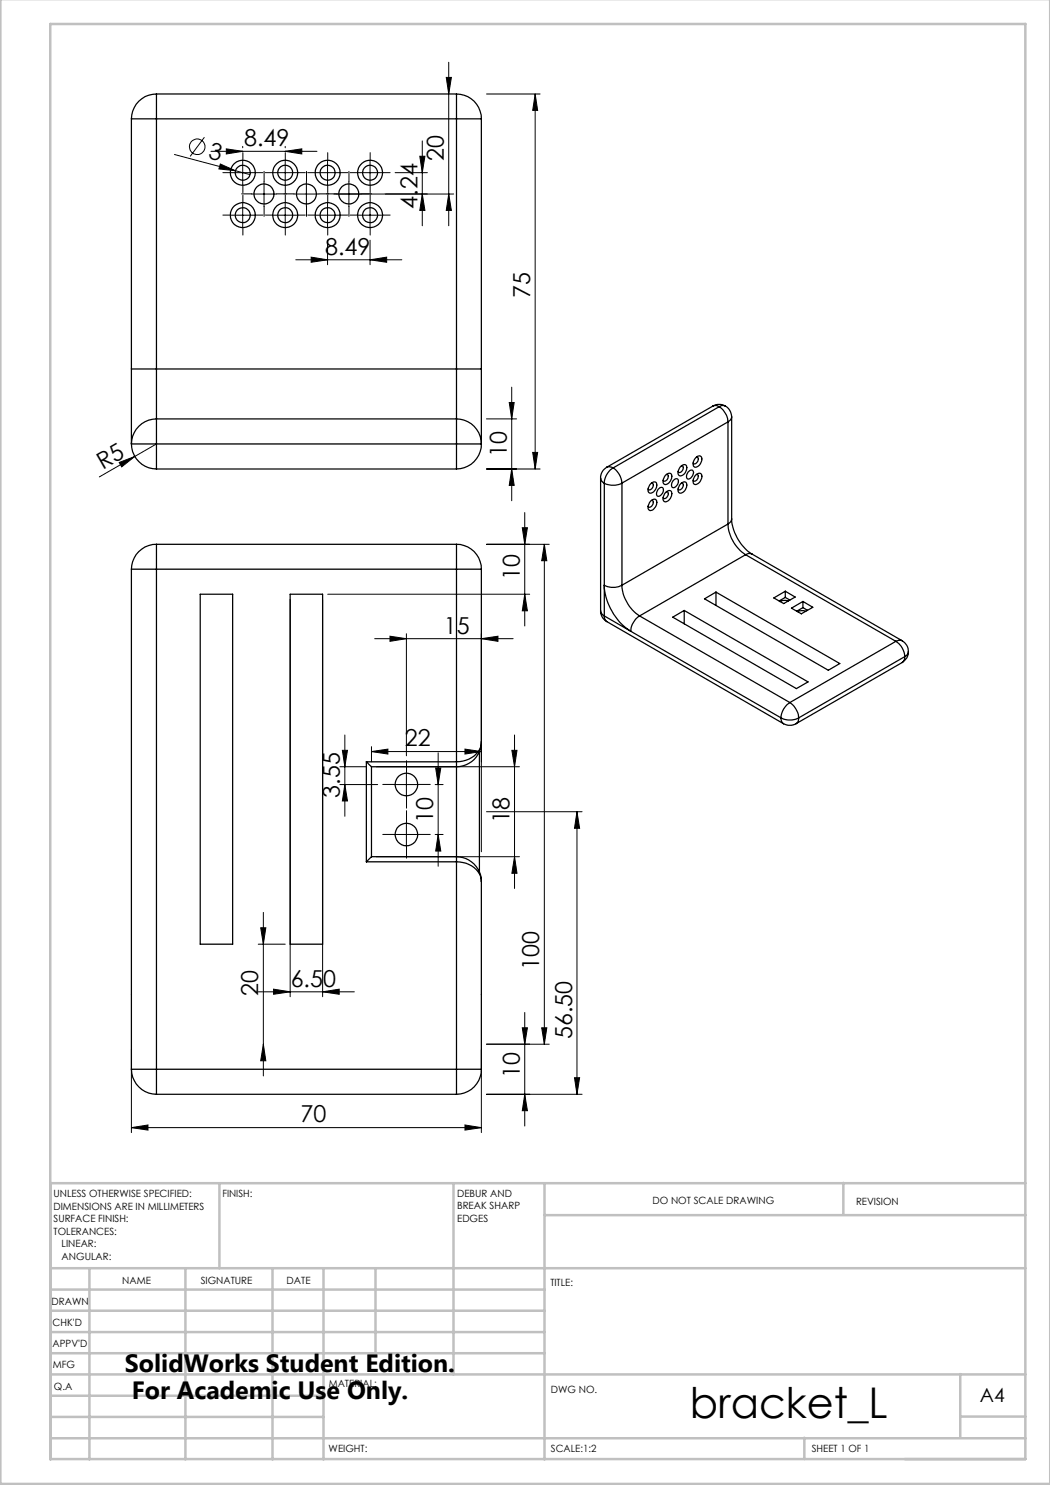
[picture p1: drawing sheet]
<svg xmlns="http://www.w3.org/2000/svg" width="210mm" height="297mm" viewBox="0 0 210 297" stroke-linecap="round" stroke-linejoin="round" font-family="sans-serif">
<g fill="none" stroke="#000" stroke-width=".2">
<path d="M89.3 15.5h1l-.6 3.3zM89.7 12.4v32.8M97.3 18.8h10.7M107 18.8v75M107 18.8l.5 3.3h-1zM34.9 30.9l12.2 3.2M40.9 27.4l-2.9 3.9M42.2 30.3h21.2M44.1 32.8l3 1.3-3.3-.3zM45.3 29.8l3.2 .5-3.2 .5zM46.1 34.5h4.9M47.1 34.1l2.9 .8"/>
<path d="M48.5 32.1v4.9M48.5 29.3v.3M50.3 38.8h5M52.8 36.3v5M54.5 34.5h5M57 32.1v4.9M57 30.3l3.4-.5v1zM57 29.3v.3M58.8 38.8h5M61.3 36.3v5M63 34.5h5M65.5 32.1v4.9"/>
<path d="M66.8 38.8h23.9M69.8 36.3v5M71.5 34.5h5M74 32.1v4.9M79 34.5h6.5M84 31.3h1l-.5 3.2zM84.5 38.8l.5 3.3h-1zM84.5 28.2v17M89.7 38.8l.6 3.3h-1zM46.1 43h4.9M48.5 40.5v5M54.5 43h5"/>
<path d="M57 40.5v5M59.2 52h21.2M62.2 51.4l3.3 .6-3.3 .5zM63 43h5M65.5 40.5v5M65.5 48v4.9M71.5 43h5M74 40.5v5M74 52l3.3-.6v1.1zM74 48v4.9M102.3 77.4v22.8M23.8 92.5l3.2-1.2-2.7 2.1z"/>
<path d="M31.3 88.8l-11.4 6.6M97.3 93.8h10.7M97.3 83.8h6M101.8 80.5h1l-.5 3.3zM102.3 93.8l.5 3.3h-1zM106.5 90.5h1l-.5 3.3zM58 119.9v79.5M64.5 119.9v79.5M65.5 118.8h40.4M97.3 108.9h12.6M104.5 105.5h1l-.5 3.4zM105 102.5v22.7"/>
<path d="M105 118.8l.5 3.4h-1zM108.9 108.9v99.9M108.9 108.9l.5 3.2h-1.1zM74.9 127.7h27.7M78 127.2l3.3 .5-3.3 .6zM81.3 126.7v24.5M96.3 127.7l3.3-.5v1.1zM96.3 126.7v43.7M68 156.9h7.5M68 153.3h5.3M68.5 150.1h1l-.5 3.2zM69 156.9l.5 3.3h-1z"/>
<path d="M69 147v16.3M74.3 150.3l3.3-.5v1zM74.3 149.3v3.1M74.3 150.3h22M75.3 153.3h28.6M78.8 156.9h5M81.3 154.4v5M87 156.9h1.6M87.1 153.6h1.1l-.6 3.3zM87.6 150.6v22.6M93 149.8l3.3 .5-3.3 .5zM102.4 150.1h1l-.5 3.2z"/>
<path d="M102.9 147v30.7M75.3 171.3h28.6M78.8 166.9h5M81.3 164.4v5M87 166.9h1.6M87.6 166.9l.6 3.3h-1.1zM97.3 162.3h19.1M102.9 171.3l.5 3.4h-1zM115.4 162.3l.5 3.4h-1zM115.4 162.3v56.6M51.6 188.8h5.4M51.7 198.4h19.2"/>
<path d="M52.1 185.6h1.1l-.5 3.2zM52.7 182.5v32.7M54.7 197.8l3.3 .6-3.3 .5zM64.5 198.4l3.3-.6v1.1zM26.3 209.9v16.6M52.7 208.8l.5 3.4h-1.1zM96.3 209.9v16.6M97.3 208.8h12.6M97.3 218.9h19.1M104.5 205.6h1l-.5 3.2zM105 218.9l.5 3.2h-1zM105 202.5v22.7"/>
<path d="M108.3 205.6h1.1l-.5 3.2zM114.9 215.5h1l-.5 3.4zM26.3 225.5l3.3-.5v1zM26.3 225.5h70M93 225l3.3 .5-3.3 .5z"/>
<circle cx="39.5" cy="29.3" r="1.56"/>
</g>
<g fill="none" stroke="#000" stroke-width=".2" stroke-dasharray="15.2 1.3 1.3 1.3">
<path d="M46.1 34.5h-1.5M48.6 32v-1.5M48.6 37v1.5M50.3 38.8h-2M51.1 34.5h1.5M52.8 36.3v-2M54.6 34.5h-1.5M55.3 38.8h2M57.1 32v-1.5M57.1 37v1.5M58.8 38.8h-2M59.6 34.5h1.5"/>
<path d="M61.3 36.3v-2M63 34.5h-1.5M63.8 38.8h2M65.5 32v-1.5M65.5 37v1.5M67.3 38.8h-2M68 34.5h1.5M69.8 36.3v-2M71.5 34.5h-1.5M72.3 38.8h2M74 32v-1.5M74 37v1.5"/>
<path d="M76.5 34.5h1.5M46.1 43h-1.5M48.6 40.5v-1.5M48.6 45.5v1.5M51.1 43h1.5M52.8 41.3v2M54.6 43h-1.5M57.1 40.5v-1.5M57.1 45.5v1.5M59.6 43h1.5M61.3 41.3v2M63 43h-1.5"/>
<path d="M65.5 40.5v-1.5M65.5 45.5v1.5M68 43h1.5M69.8 41.3v2M71.5 43h-1.5M74 40.5v-1.5M74 45.5v1.5M76.5 43h1.5M78.8 156.9h-2.2M81.3 154.4v-2.3M81.3 159.4v2.2M83.8 156.9h2.3"/>
<path d="M78.8 166.9h-2.2M81.3 164.4v-2.3M81.3 169.4v2.2M83.8 166.9h2.3"/>
</g>
<g fill="none" stroke="#c0c0c0" stroke-width=".5">
<path d="M.1 -.1v296.9h209.9v-296.9M10.1 4.8h195v287h-195zM43.9 236.6v17M90.7 236.6v38.3M108.9 236.6v55.3M168.7 236.6v6.3M205.1 236.6h-195v55.3M10.1 253.6h195M10.1 257.9h98.8M17.9 253.6v38.3M37.1 253.6v38.3M54.5 253.6v38.3"/>
<path d="M64.7 253.6v38.3M75.1 253.6v17M108.9 243h96.2M10.1 270.6h98.8M10.1 266.4h98.8M10.1 262.1h98.8M10.1 279.1h54.6M10.1 274.9h195M192.1 274.8v12.7M10.1 287.7h195M10.1 283.4h54.6M160.9 287.5v4.3"/>
<path d="M192.1 283.3h13"/>
</g>
<g fill="#000">
<path d="M44.1 32.8l3 1.3-3.3-.3zM23.8 92.5l3.2-1.2-2.7 2.1z"/>
<path d="M45.3 29.8l3.2 .5-3.2 .5zM57 30.3l3.4-.5v1z"/>
<path d="M84 31.3h1l-.5 3.2zM84.5 38.8l.5 3.3h-1zM52.1 185.6h1.1l-.5 3.2zM52.7 208.8l.5 3.4h-1.1zM104.5 205.6h1l-.5 3.2zM105 218.9l.5 3.2h-1zM115.4 162.3l.5 3.4h-1zM114.9 215.5h1l-.5 3.4zM102.4 150.1h1l-.5 3.2zM102.9 171.3l.5 3.4h-1zM87.1 153.6h1.1l-.6 3.3zM87.6 166.9l.6 3.3h-1.1z"/>
<path d="M74 52l3.3-.6v1.1zM62.2 51.4l3.3 .6-3.3 .5z"/>
<path d="M102.3 93.8l.5 3.3h-1zM101.8 80.5h1l-.5 3.3zM106.5 90.5h1l-.5 3.3zM107 18.8l.5 3.3h-1zM89.7 38.8l.6 3.3h-1zM89.3 15.5h1l-.6 3.3zM108.3 205.6h1.1l-.5 3.2zM108.9 108.9l.5 3.2h-1.1zM105 118.8l.5 3.4h-1zM104.5 105.5h1l-.5 3.4z"/>
<path d="M78 127.2l3.3 .5-3.3 .6zM96.3 127.7l3.3-.5v1.1z"/>
<path d="M69 156.9l.5 3.3h-1zM68.5 150.1h1l-.5 3.2z"/>
<path d="M93 149.8l3.3 .5-3.3 .5zM74.3 150.3l3.3-.5v1z"/>
<path d="M26.3 225.5l3.3-.5v1zM93 225l3.3 .5-3.3 .5zM54.7 197.8l3.3 .6-3.3 .5zM64.5 198.4l3.3-.6v1.1z"/>
</g>
<g fill="none" stroke="#000" stroke-width=".25">
<path d="M31.3 18.8v5M31.3 18.8a5 5 0 0 0-5 5M31.3 18.8h60M91.3 18.8v5M91.3 18.8a4.9 4.9 0 0 1 5 5M26.3 23.8h5M26.3 23.8v50M31.3 23.8h60M31.3 23.8v50M91.3 23.8h5M91.3 23.8v50M96.3 23.8v50"/>
<path d="M26.3 73.8v15M26.3 73.8h5M31.3 73.8v10M31.3 73.8h60M91.3 73.8v10M91.3 73.8h5M96.3 73.8v15M26.3 88.8a5.1 5.1 0 0 0 5 5M26.3 88.8h5M31.3 88.8v5M31.3 83.8v5M31.3 83.8a5.1 5.1 0 0 0-5 5"/>
<path d="M31.3 88.8h60M31.3 93.8h60M31.3 83.8h60M91.3 88.8v5M91.3 83.8v5M91.3 88.8h5M91.3 83.8a5 5 0 0 1 5 5M96.3 88.8a5 5 0 0 1-5 5M120.1 95.6l.1 .5 .7 .5M120.1 95.6v26.6M120.9 96.6a3.9 3.9 0 0 0 3.5 0M120.9 96.6v26.6"/>
<path d="M121.4 93.4a2.44 2.44 0 0 0-1.3 2.2M121.4 93.4l.4-.1 .8 .3M122.6 93.6a3.7 3.7 0 0 0-1.7 3M122.6 93.6a3.9 3.9 0 0 1 1.8 3M124.4 96.6v20.4M130 96.9a.69 .69 0 0 1 .7-.5 .69 .69 0 0 1 .6 .4 1.55 1.55 0 0 1-1.4 1.8 1.19 1.19 0 0 1 .1-1.7zM130.3 96.6a.5 .5 0 0 1 .4 .4 .5 .5 0 0 1-.2 .5 .48 .48 0 0 1-.4 .5 .48 .48 0 0 1-.5-.2M131.6 97.9a.54 .54 0 0 1 .6-.4 .54 .54 0 0 1 .5 .5 1.2 1.2 0 0 1-1.2 1.2 1.03 1.03 0 0 1 .1-1.3zM133 95.1a.69 .69 0 0 1 .7-.5 .69 .69 0 0 1 .6 .5 1.55 1.55 0 0 1-1.4 1.8 1.21 1.21 0 0 1 .1-1.8zM133 98.6a.69 .69 0 0 1 .7-.5 .69 .69 0 0 1 .6 .4 1.55 1.55 0 0 1-1.4 1.8 1.19 1.19 0 0 1 .1-1.7zM133.3 94.9a.5 .5 0 0 1 .4 .4 .5 .5 0 0 1-.2 .5 .48 .48 0 0 1-.3 .4 .48 .48 0 0 1-.6-.1M133.3 98.4a.5 .5 0 0 1 .4 .3 .5 .5 0 0 1-.2 .6 .46 .46 0 0 1-.3 .4 .46 .46 0 0 1-.6-.2"/>
<path d="M134.6 96.1a.54 .54 0 0 1 .6-.4 .54 .54 0 0 1 .5 .5 1.2 1.2 0 0 1-1.2 1.3 1.03 1.03 0 0 1 .1-1.4zM136 96.9a.69 .69 0 0 1 .7-.5 .69 .69 0 0 1 .6 .4 1.5 1.5 0 0 1-1.4 1.8 1.19 1.19 0 0 1 .1-1.7zM136.2 93.2a.66 .66 0 0 1 1-.2 .66 .66 0 0 1 .1 1 1.21 1.21 0 0 1-1.5 1.1 1.4 1.4 0 0 1 .4-1.9zM136.3 93.2a.5 .5 0 0 1 .4 .3 .5 .5 0 0 1-.2 .6 .46 .46 0 0 1-.4 .4 .46 .46 0 0 1-.5-.2M136.3 96.6a.5 .5 0 0 1 .4 .4 .5 .5 0 0 1-.2 .5l-.5 .5-.4-.2M137.6 94.4a.56 .56 0 0 1 .6-.4 .56 .56 0 0 1 .5 .5 1.25 1.25 0 0 1-1.2 1.3 1.03 1.03 0 0 1 .1-1.4zM139 95.1a.72 .72 0 0 1 .7-.5 .72 .72 0 0 1 .7 .5 1.54 1.54 0 0 1-1.5 1.8 1.21 1.21 0 0 1 .1-1.8zM139.2 91.5a.66 .66 0 0 1 1-.2 .66 .66 0 0 1 .1 .9 1.16 1.16 0 0 1-1.5 1.1 1.48 1.48 0 0 1 .4-1.8zM139.3 91.4a.5 .5 0 0 1 .4 .4 .5 .5 0 0 1-.2 .6 .46 .46 0 0 1-.4 .4 .46 .46 0 0 1-.5-.2M139.3 94.9a.5 .5 0 0 1 .4 .4 .5 .5 0 0 1-.2 .5 .48 .48 0 0 1-.4 .4 .48 .48 0 0 1-.5-.1M142.6 81.2a2.56 2.56 0 0 1 2.5 0M142.6 81.2l.7-.1 .5 .2"/>
<path d="M142.6 81.2l-21.2 12.2M143.8 81.3a3.9 3.9 0 0 1 1.8 3.1M143.8 81.3l-21.2 12.3M145.1 81.2a2.57 2.57 0 0 1 1.2 2.2M145.1 81.2l-.7-.1-.6 .2M145.6 84.4l-21.2 12.2M145.6 84.4v20.4M146.3 83.4l-.2 .6-.5 .4M146.3 83.4v20.4M26.3 113.8h5M26.3 113.8v100.1M31.3 108.9a5 5 0 0 0-5 4.9"/>
<path d="M31.3 108.9v4.9M31.3 113.8v100.1M31.3 113.8h60M31.3 108.9h60M40 118.8h6.5v70h-6.5zM58 118.8h6.5v70h-6.5zM91.3 113.8h5M91.3 108.9v4.9M91.3 108.9a4.9 4.9 0 0 1 5 4.9M91.3 113.8v38.6M96.3 113.8v34.5M124.4 117a3.9 3.9 0 0 1-3.5 0 11.9 11.9 0 0 0 5.3 9.3"/>
<path d="M124.4 117a8 8 0 0 0 3.5 6.2M130 100.3a.69 .69 0 0 1 .7-.5 .69 .69 0 0 1 .6 .5 1.68 1.68 0 0 1-1.3 1.8 .84 .84 0 0 1-.2-1.3zM130.3 100.1a.5 .5 0 0 1 .4 .4 .5 .5 0 0 1-.2 .5 .48 .48 0 0 1-.4 .4 .48 .48 0 0 1-.5-.2M140.9 119.8l2.3-1.4 24.8 14.3-2.3 1.4zM143.2 118.4v2.7M145.6 104.8a8 8 0 0 0 3.5 6.1M145.6 104.8l-21.2 12.2M146.3 103.8a9.2 9.2 0 0 0 4.1 7M146.3 103.8l-.2 .7-.5 .3M149.1 110.9l-21.2 12.3M149.1 110.9l30.1 17.4M150.4 110.8l-.7-.1-.6 .2"/>
<path d="M150.4 110.8l30 17.4M154.8 119.6l2.3-1.4 1.9 1.2-2.3 1.3zM157.1 119.5l.9 .5M157.1 119.5l-1.3 .7M157.1 118.2v1.3M120.1 122.2a2.44 2.44 0 0 0 1.3 2.1M120.1 122.2l.1 .4 .7 .6M120.9 123.2l.1 .8 .4 .3M120.9 123.2l5.3 3.1M121.4 124.3l35.3 20.4M126.2 126.3l30 17.3M127.9 123.2a3.9 3.9 0 0 0-1.7 3.1"/>
<path d="M127.9 123.2l30.1 17.3M134.5 123.4l2.3-1.3 24.8 14.3-2.3 1.3zM136.8 122.1v2.7M157.6 120.2a1.76 1.76 0 0 0-1.6 .1M158.3 121.6l2.3-1.3 2 1.2-2.3 1.3zM160.6 121.5l-1.3 .7M160.6 121.5l.9 .6M160.6 120.3v1.2M161.1 122.3a1.83 1.83 0 0 0-1.5 0M179.2 128.3a3.8 3.8 0 0 1 1.7 3M179.2 128.3l-21.2 12.2M180.4 128.2a2.44 2.44 0 0 1 1.3 2.1"/>
<path d="M180.4 128.2l-.7-.1-.5 .2M180.4 132.5l-21.2 12.2M180.9 131.3v.6l-.5 .6M180.9 131.3l-21.2 12.3M181.7 130.3a2.44 2.44 0 0 1-1.3 2.2M181.7 130.3l-.1 .5-.7 .5M73.3 152.4l1 .9M73.3 152.4h18M73.3 152.4v20M74.3 153.3v18M74.3 153.3h17M91.3 152.4v.9"/>
<path d="M91.3 153.3v18M95.9 150.4v23.9M96.3 148.3a4.4 4.4 0 0 1-4.4 4l-.6 .1M96.3 148.3a4.9 4.9 0 0 1-5 5M156.2 143.6a3.9 3.9 0 0 0 3.5 0M156.2 143.6l.1 .6 .4 .5M156.7 144.7a2.63 2.63 0 0 0 2.5 0M158 140.5a3.8 3.8 0 0 0-1.8 3.1M158 140.5a4.1 4.1 0 0 1 1.7 3.1M159.7 143.6v.6l-.5 .5M73.3 172.4h18M74.3 171.3l-1 1.1"/>
<path d="M74.3 171.3h17M91.3 172.4a4.5 4.5 0 0 1 5 4M91.3 171.3v1.1M91.3 171.3a5 5 0 0 1 5 5.1M91.3 172.4v41.5M96.3 176.4v37.5M26.3 213.9a5.1 5.1 0 0 0 5 5M26.3 213.9h5M31.3 213.9v5M31.3 218.9h60M31.3 213.9h60M91.3 213.9v5"/>
<path d="M91.3 213.9h5M96.3 213.9a5 5 0 0 1-5 5"/>
<circle cx="48.5" cy="34.6" r="2.5"/>
<circle cx="48.6" cy="34.5" r="1.5"/>
<circle cx="52.8" cy="38.8" r="2"/>
<circle cx="57" cy="34.5" r="1.5"/>
<circle cx="57" cy="34.6" r="2.5"/>
<circle cx="61.3" cy="38.8" r="2"/>
<circle cx="65.5" cy="34.6" r="2.5"/>
<circle cx="65.5" cy="34.5" r="1.5"/>
<circle cx="69.8" cy="38.8" r="2"/>
<circle cx="74" cy="34.6" r="2.5"/>
<circle cx="74" cy="34.5" r="1.51"/>
<circle cx="48.6" cy="43" r="1.5"/>
<circle cx="48.6" cy="43" r="2.49"/>
<circle cx="57" cy="43" r="1.5"/>
<circle cx="57.1" cy="43" r="2.49"/>
<circle cx="65.5" cy="43" r="1.5"/>
<circle cx="65.5" cy="43" r="2.49"/>
<circle cx="74" cy="43" r="1.51"/>
<circle cx="74" cy="43" r="2.49"/>
<circle cx="81.3" cy="156.9" r="2.26"/>
<circle cx="81.3" cy="166.9" r="2.25"/>
</g>
<text font-size="8.5" x="138" y="283.5">bracket_L</text>
<g font-size="5">
<text x="25" y="274.4">SolidWorks Student Edition.</text>
<text x="26.4" y="279.9">For Academic Use Only.</text>
</g>
<g font-size="4.7">
<text x="48.8" y="29.2">8.49</text>
<text x="41.5" y="31.7" transform="rotate(15 41.5 31.7)">3</text>
<text x="88.8" y="32.2" transform="rotate(-90 88.8 32.2)">20</text>
<text x="83.5" y="41.7" transform="rotate(-90 83.5 41.7)">4.24</text>
<text x="65" y="50.9">8.49</text>
<text x="106" y="59.7" transform="rotate(-90 106 59.7)">75</text>
<text x="20.5" y="93.9" transform="rotate(-30 20.5 93.9)">R5</text>
<text x="101.3" y="91.4" transform="rotate(-90 101.3 91.4)">10</text>
<text x="104" y="116.1" transform="rotate(-90 104 116.1)">10</text>
<text x="88.8" y="126.7">15</text>
<text x="81" y="149.3">22</text>
<text x="68" y="159.5" transform="rotate(-90 68 159.5)">3.55</text>
<text x="86.6" y="164.5" transform="rotate(-90 86.6 164.5)">10</text>
<text x="101.9" y="164.5" transform="rotate(-90 101.9 164.5)">18</text>
<text x="58.1" y="197.3">6.50</text>
<text x="107.9" y="194" transform="rotate(-90 107.9 194)">100</text>
<text x="51.7" y="199.3" transform="rotate(-90 51.7 199.3)">20</text>
<text x="114.4" y="207.9" transform="rotate(-90 114.4 207.9)">56.50</text>
<text x="104" y="215.6" transform="rotate(-90 104 215.6)">10</text>
<text x="60.1" y="224.5">70</text>
</g>
<text font-size="3.9" x="196" y="280.4">A4</text>
<g font-size="2">
<text x="10.7" y="239.5">UNLESS OTHERWISE SPECIFIED:</text>
<text x="44.5" y="239.5">FINISH:</text>
<text x="91.4" y="239.4">DEBUR AND</text>
<text x="10.7" y="242">DIMENSIONS ARE IN MILLIMETERS</text>
<text x="10.7" y="244.5">SURFACE FINISH:</text>
<text x="91.4" y="241.9">BREAK SHARP</text>
<text x="91.4" y="244.4">EDGES</text>
<text x="130.5" y="240.8">DO NOT SCALE DRAWING</text>
<text x="171.2" y="241">REVISION</text>
<text x="10.7" y="247">TOLERANCES:</text>
<text x="12.3" y="249.5">LINEAR:</text>
<text x="12.3" y="252">ANGULAR:</text>
<text x="24.4" y="256.9">NAME</text>
<text x="40.1" y="256.8">SIGNATURE</text>
<text x="57.3" y="256.8">DATE</text>
<text x="110.1" y="257.1">TITLE:</text>
<text x="10.3" y="260.9">DRAWN</text>
<text x="10.5" y="269.3">APPV'D</text>
<text x="10.5" y="265.2">CHK'D</text>
<text x="10.6" y="273.6">MFG</text>
<text x="10.8" y="278">Q.A</text>
<text x="65.8" y="277.4">MATERIAL:</text>
<text x="110.2" y="278.5">DWG NO.</text>
<text x="65.7" y="290.4">WEIGHT:</text>
<text x="110.2" y="290.5">SCALE:1:2</text>
<text x="162.4" y="290.4">SHEET 1 OF 1</text>
</g>
</svg>
